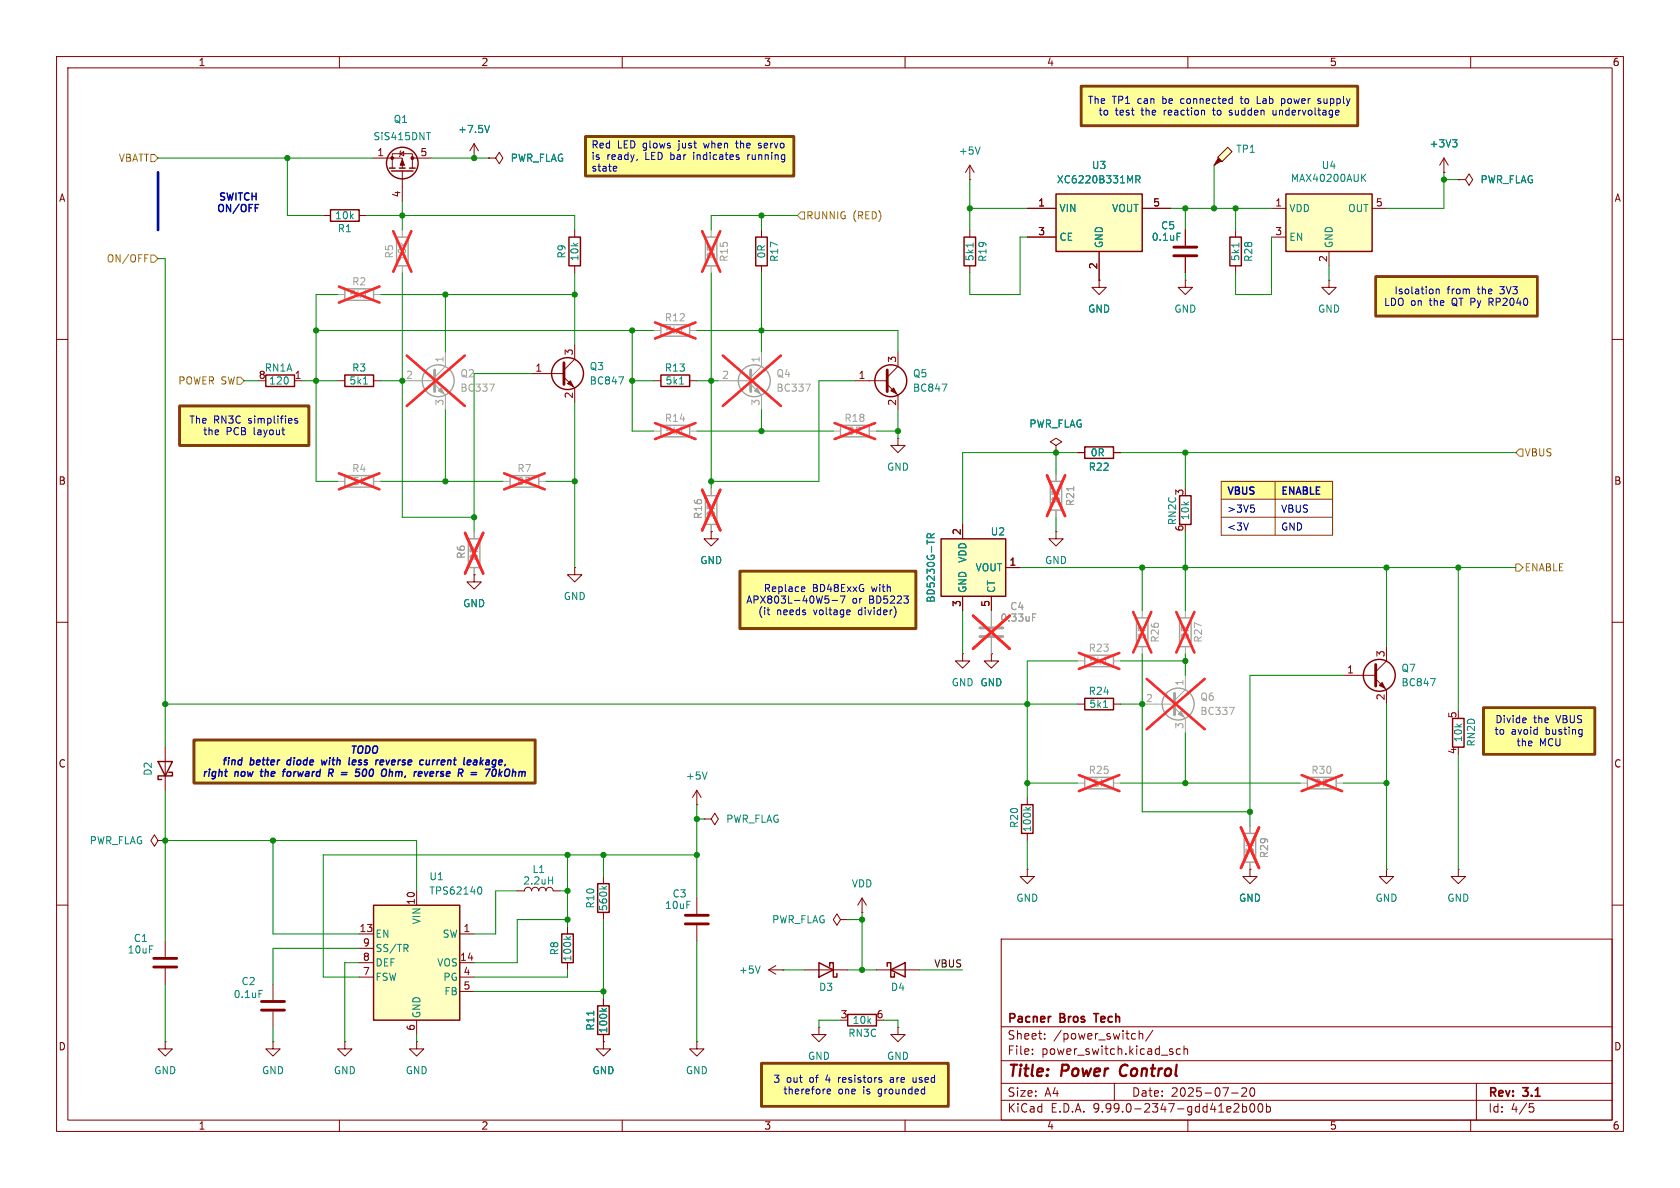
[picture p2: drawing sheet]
<svg xmlns="http://www.w3.org/2000/svg" width="297mm" height="210mm" viewBox="0 0 297 210" stroke-linecap="round" stroke-linejoin="round" font-family="sans-serif">
<path d="M0 0h297v210h-297z" fill="#fff" stroke="#fff" stroke-width=".18"/>
<g fill="none" stroke="#840000" stroke-width=".18">
<path d="M10 10h277v190h-277zM12 12h273v186h-273zM60 10v2M110 10v2M160 10v2M210 10v2M260 10v2M10 60h2M285 60h2M10 110h2M285 110h2M10 160h2"/>
<path d="M177 166h108v32h-108zM285 160h2M60 198v2M110 198v2M160 198v2M177 194.5h108M177 191.5h108M177 187.5h108M177 181.5h108M182.5 186.3v.1M182.5 185.5v.1M184.7 183.6v.1"/>
<path d="M184.7 182.8v.1M197 191.5v3M201.4 182.8l.2-.1 .4 .1v.9M201.4 182.2v1.5M203.8 182.1l-1.3 2M207.2 185.9l.2 .2-.2 .3M207.2 185.4l.1 .1M208.7 185.5l-.5-.1-.2 .3v.4l.1 .2h.6M209.3 185.5l.2-.1 .4 .1 .1 .9M209.3 184.9v1.5M210 198v2M217.7 193.2h1.2"/>
<path d="M218.4 195.1l.5 .1 .1 .3-.9 1.1h.9M219.5 192.4l.6-.1 .2 .1 .1 .3-.9 1.1h.9M219.7 195.7l.4-.1 .3 .3v.4l-.2 .2h-.5M219.7 195.1v1.5M221.1 192.4l.2-.1a.81 .81 0 0 1 .6 .6 .81 .81 0 0 1-.3 .8l-.1 .1a.81 .81 0 0 1-.4-1.4zM221.1 195.2l.2-.1a.81 .81 0 0 1 .6 .6 .81 .81 0 0 1-.3 .8l-.1 .1a.81 .81 0 0 1-.4-1.4zM222.5 195.2l.2-.1a.81 .81 0 0 1 .6 .6 .81 .81 0 0 1-.3 .8l-.1 .1a.81 .81 0 0 1-.4-1.4zM223.9 195.7l.4-.1 .3 .3v.4l-.1 .2h-.6M223.9 195.1v1.5M260 198v2M261 191.5v6.5M270.4 195.1h.7"/>
<path d="M270.5 195.7h.4l.3 .3-.2 .5-.5 .1"/>
</g>
<path d="M198.3 188.5a1.27 1.27 0 0 0 0 1.6" fill="none" stroke="#840000" stroke-width=".4"/>
<path d="M185.6 179.7h.2M193.3 179.2h.9" fill="none" stroke="#840000" stroke-width=".3"/>
<g fill="#ff9">
<path d="M215.9 85.1h9.5v3.2h-9.5z"/>
<path d="M225.4 85.1h10.2v3.2h-10.2z"/>
<path d="M130.8 101h31.1v10.1h-31.1z"/>
<path d="M103.5 24.1h36.8v7h-36.8z"/>
<path d="M31.7 71.8h22.9v6.9h-22.9z"/>
<path d="M134.6 188h33v7.6h-33z"/>
<path d="M34.3 130.8h60.3v7.6h-60.3z"/>
<path d="M243.2 48.9h28.6v7h-28.6z"/>
<path d="M262.3 125.1h19.6v8.3h-19.6z"/>
<path d="M191.1 15.2h48.9v7h-48.9z"/>
</g>
<g fill="none" stroke="#840000" stroke-width=".18">
<path d="M57.1 38.1h1.3M63.5 38.1h1.3M66 27.9h5.1v1.8M69.3 29.7v-2.5h3.6v2.5M70.7 27.2l.7-.4v.8zM70.9 26.7l-.2 .1v.8l-.1 .1M71.1 30.2v5.4M72.9 27.9h3.3M86.4 27.9h1.2l.7-1 .6 1-.6 1.1-.7-1.1M86.4 27.9h.1M101.6 40.6v1.3M101.6 47v1.3"/>
<path d="M52.1 67.3h1.2M94 66h5.7M99.7 66.7l1.9 1.9v2.5M101.6 61v2.5l-1.9 1.9M83.8 101.6v1.3h1.3l-1.3 1.2-1.3-1.2h1.3M83.8 101.6h.1M101.6 100.3v1.3h1.3l-1.3 1.3-1.3-1.3h1.3M101.6 100.3h.1M29.2 132.1v7.6M123.2 139.7l-.8 1.3M123.2 139.7l.8 1.3M123.2 139.7v2.5"/>
<path d="M27.9 148.6l-.6-1-.6 1 .6 1 .6-1h1.3M29.2 148.6h.1M123.2 142.2h.1M124.5 144.8h1.2l.7-1 .6 1-.6 1-.7-1M124.5 144.8h.1M181.6 153.7v1.2h1.3l-1.3 1.3-1.3-1.3h1.3M181.6 153.7h.1M181.6 141v1.2M181.6 147.3v1.3M245.1 153.7v1.2h1.3l-1.3 1.3-1.3-1.3h1.3M245.1 153.7h.1M257.8 153.7v1.2h1.3l-1.3 1.3-1.3-1.3h1.3"/>
<path d="M257.8 153.7h.1M100.3 163.8v1.3M100.3 170.2v1.3M61 184.2v1.2h1.2l-1.2 1.3-1.3-1.3h1.3M61 184.2h.1M73.7 184.2v1.2h1.2l-1.2 1.3-1.3-1.3h1.3M73.7 184.2h.1"/>
</g>
<path d="M75.4 23.4h.7M109.4 66.6h.8l-.5 1.3M125 136.5l-.4 1.2M181.3 142.7l.5 .5M182.2 142.7l-.5 .4M100.1 165.6l.4 .4M100.9 165.6l-.5 .3" fill="none" stroke="#008484" stroke-width=".18"/>
<g fill="none" stroke="#840000" stroke-width=".25">
<path d="M58.4 37.1h5.1v2h-5.1zM68.8 29.7h1M69.2 30.2h3.8M70.6 29.7h1M72.4 29.7h1M100.6 41.9h2v5.1h-2zM47 66.3h5.1v2h-5.1zM208.5 87.6h2.1v5.1h-2.1zM27.9 134.6h2.6l-1.3 2.6zM29.8 136.5h.7v.7h-2.6v.6h.7M256.8 127h2v5.1h-2zM180.6 142.2h2v5.1h-2z"/>
<path d="M99.3 165.1h2v5.1h-2z"/>
<circle cx="71.1" cy="28.8" r="2.79"/>
<circle cx="100.3" cy="66" r="2.82"/>
</g>
<g fill="#840000" stroke="#840000" stroke-width=".18">
<path d="M71.1 28.2l.4 1h-.8z"/>
<path d="M100.3 67.8l.5-.5 .5 1z"/>
<circle cx="72.9" cy="27.9" r=".25"/>
<circle cx="69.3" cy="27.9" r=".25"/>
</g>
<g fill="none" stroke="#a1a1a1" stroke-width=".25">
<path d="M61 51.1h5v2h-5zM70.1 41.9h2v5.1h-2zM61 84.1h5v2h-5zM82.8 95.3h2v5h-2zM191.8 137.4h5v2h-5z"/>
<circle cx="77.5" cy="67.3" r="2.82"/>
</g>
<g fill="none" stroke="#a1a1a1" stroke-width=".18">
<path d="M59.7 52.1h1.3M64.3 52.6h.7M66 52.1h1.3M71.1 40.6v1.3M71.1 47v1.3M71.1 67.3h5.7M76.8 67.9l1.9 2v2.5M78.7 62.2v2.6l-1.9 1.9M86.5 67.9h.9l-.6 1.3M59.7 85.1h1.3M66 85.1h1.3M83.8 94v1.3"/>
<path d="M83.8 100.3v1.3M190.5 138.4h1.3M196.8 138.4h1.3"/>
</g>
<path d="M59.9 50.7l7.2 2.8M67.1 50.7l-7.2 2.8M69.5 40.9l3.2 7.1M72.7 40.9l-3.2 7.1M71.9 62.9l10.3 8.9M82.2 62.9l-10.3 8.9M59.9 83.7l7.2 2.8M67.1 83.7l-7.2 2.8M82.2 94.2l3.2 7.2M85.4 94.2l-3.2 7.2M190.7 137l7.2 2.8M197.9 137l-7.2 2.8" fill="none" stroke="#ff2626" stroke-width=".46"/>
<path d="M76.8 65.4v3.8" fill="none" stroke="#a1a1a1" stroke-width=".51"/>
<path d="M77.5 69.1l.5-.5 .5 1z" fill="#a1a1a1" stroke="#a1a1a1" stroke-width=".18"/>
<path d="M99.7 64.1v3.8" fill="none" stroke="#840000" stroke-width=".51"/>
<path d="M66 160h15.3v20.3h-15.3z" fill="#ffffc2"/>
<path d="M66 160h15.3v20.3h-15.3z" fill="none" stroke="#840000" stroke-width=".25"/>
<g fill="none" stroke="#840000" stroke-width=".18">
<path d="M83.8 27.9h.1M83.8 25.4l-.7 1.3M83.8 25.4l.8 1.3M83.8 25.4v2.5M255.3 30.5h.1M255.3 27.9l-.8 1.3M255.3 27.9l.7 1.3M255.3 27.9v2.6M170.2 115.6v1.2h1.2l-1.2 1.3-1.3-1.3h1.3M170.2 115.6h.1M73.7 157.5v2.5M91.4 157.5h1.3a.64 .64 0 0 1 .6-.7 .64 .64 0 0 1 .7 .7 .64 .64 0 0 1 .6-.7 .64 .64 0 0 1 .6 .7 .64 .64 0 0 1 .7-.7 .64 .64 0 0 1 .6 .7 .64 .64 0 0 1 .7-.7 .64 .64 0 0 1 .6 .7h1.3"/>
<path d="M29.2 166.4v2.8M29.2 171.2v2.8M48.3 174v2.8M48.3 178.8v2.8M63.5 165.1h2.5M63.5 167.6h2.5M63.5 170.2h2.5M63.5 172.7h2.5M81.3 165.1h2.5M81.3 170.2h2.5M81.3 172.7h2.5M81.3 175.3h2.5"/>
<path d="M29.2 184.2v1.2h1.3l-1.3 1.3-1.3-1.3h1.3M29.2 184.2h.1M48.3 184.2v1.2h1.2l-1.2 1.3-1.3-1.3h1.3M48.3 184.2h.1M73.7 180.3v2.6"/>
</g>
<path d="M86.5 22.2l-.4 1.2M256.8 24.7h.8l-.5 .5M257.3 25.2l.3 .2v.3l-.3 .3M84.6 156.9l.1-.1a.68 .68 0 0 1 .5 .6 .68 .68 0 0 1-.5 .7l-.1-.1M97 155.6h.7M97.7 155v1.3M45.8 175.1h.6M71.7 167.6l.4 .6M72 167l.1 .2-.1 .4" fill="none" stroke="#008484" stroke-width=".18"/>
<path d="M27.2 169.4h4M27.2 170.9h4M46.2 177h4.1M46.2 178.6h4.1" fill="none" stroke="#840000" stroke-width=".51"/>
<path d="M173.2 111h4.1M173.2 112.5h4.1" fill="none" stroke="#a1a1a1" stroke-width=".51"/>
<path d="M186.7 83.8v1.3M186.7 90.2v1.2M189.8 86v.8M175.3 108v2.7M175.3 112.8v2.8M182.5 109.1h.5M182.5 108.5h.6M201.9 108v1.2M201.9 114.3v1.3" fill="none" stroke="#a1a1a1" stroke-width=".18"/>
<path d="M185.1 84l3.2 7.2M188.3 84l-3.2 7.2M172 108.8l6.5 5.9M178.5 108.8l-6.5 5.9M200.3 108.2l3.2 7.1M203.5 108.2l-3.2 7.1" fill="none" stroke="#ff2626" stroke-width=".46"/>
<path d="M185.7 85.1h2v5.1h-2zM200.9 109.2h2v5.1h-2z" fill="none" stroke="#a1a1a1" stroke-width=".25"/>
<path d="M166.4 95.3h11.4v10.1h-11.4z" fill="#ffffc2"/>
<path d="M166.4 95.3h11.4v10.1h-11.4zM191.8 123.4h5v2.1h-5z" fill="none" stroke="#840000" stroke-width=".25"/>
<path d="M257.8 31.8h1.3l.6-1.1 .6 1.1-.6 1-.6-1M257.8 31.8h.1M170.2 92.7v2.6M186.7 94v1.3h1.3l-1.3 1.2-1.3-1.2h1.3M186.7 94h.1M170.2 105.4v2.6M175.3 115.6v1.2h1.2l-1.2 1.3-1.3-1.3h1.3M175.3 115.6h.1M175.3 105.4v2.6M177.8 100.3h2.5M190.5 124.5h1.3M196.8 124.5h1.3" fill="none" stroke="#840000" stroke-width=".18"/>
<path d="M164.6 95.1l-.1-.6-.2-.2-.3 .1-.1 .7h1.3M165.2 94.3l-.6 .5M195.1 125h.7" fill="none" stroke="#008484" stroke-width=".18"/>
<path d="M191.8 115.8h5v2.1h-5z" fill="none" stroke="#a1a1a1" stroke-width=".25"/>
<path d="M190.5 116.8h1.3M195.1 117.4h.7M196.8 116.8h1.3" fill="none" stroke="#a1a1a1" stroke-width=".18"/>
<path d="M190.7 115.4l7.2 2.9M197.9 115.4l-7.2 2.9" fill="none" stroke="#ff2626" stroke-width=".46"/>
<path d="M215.3 27.8l1.7-1.8 .8 .8-1.8 1.8z" fill="#ffffc2"/>
<path d="M215.4 27.9l.5 .5-1.3 .8z" fill="#840000" stroke="#840000" stroke-width=".18"/>
<path d="M214.6 29.2h.1M215.3 27.8l1.7-1.8 .8 .8-1.8 1.8zM209.5 49.5v1.3h1.3l-1.3 1.3-1.2-1.3h1.2M209.5 49.5h.1M209.5 40.6v2.8M209.5 45.5v2.8M218.4 40.6v1.3M218.4 47v1.3M234.9 49.5v1.3h1.3l-1.3 1.3-1.2-1.3h1.2M234.9 49.5h.1" fill="none" stroke="#840000" stroke-width=".18"/>
<path d="M217.4 41.9h2.1v5.1h-2.1z" fill="none" stroke="#840000" stroke-width=".25"/>
<path d="M208.1 41.2h.6M219 43v.7" fill="none" stroke="#008484" stroke-width=".18"/>
<path d="M207.5 43.7h4.1M207.5 45.2h4.1" fill="none" stroke="#840000" stroke-width=".51"/>
<path d="M227.3 34.3h15.3v10.2h-15.3z" fill="#ffffc2"/>
<g fill="none" stroke="#840000" stroke-width=".25">
<path d="M227.3 34.3h15.3v10.2h-15.3zM133.6 41.9h2v5.1h-2zM170.4 41.9h2.1v5.1h-2.1zM61 66.3h5v2h-5z"/>
<circle cx="243.8" cy="119.4" r="2.82"/>
</g>
<g fill="none" stroke="#840000" stroke-width=".18">
<path d="M171.4 31.8h.1M171.4 29.2l-.7 1.3M171.4 29.2l.8 1.3M171.4 29.2v2.6M224.8 36.8h2.5M242.6 36.8h2.5M134.6 40.6v1.3M134.6 47v1.3M171.4 40.6v1.3M171.4 47v1.3M224.8 41.9h2.5M234.9 44.5v2.5"/>
<path d="M59.7 67.3h1.3M66 67.3h1.3M237.5 119.4h5.7M245.1 114.3v2.5l-1.9 1.9M243.2 120l1.9 1.9v2.6M221 153.7v1.2h1.2l-1.2 1.3-1.3-1.3h1.3M221 153.7h.1"/>
</g>
<path d="M173.3 26l-.5 1.2M240.9 31.3l.6 .8M241.5 30.8l-.8 .7M172 43v.7M64.3 67.9h.7M252.9 120h.8l-.5 1.2" fill="none" stroke="#008484" stroke-width=".18"/>
<g fill="none" stroke="#a1a1a1" stroke-width=".25">
<path d="M208.5 109.2h2.1v5.1h-2.1zM231.1 137.4h5.1v2h-5.1zM220 147.3h2v5.1h-2z"/>
<circle cx="208.3" cy="124.5" r="2.82"/>
</g>
<path d="M209.5 108v1.2M209.5 114.3v1.3M209.5 119.4v2.5l-1.9 1.9M201.9 124.5h5.7M207.6 125.1l1.9 1.9v2.5M217.3 125h.9l-.6 1.3M229.9 138.4h1.2M236.2 138.4h1.3M221 146.1v1.2M221 152.4v1.3" fill="none" stroke="#a1a1a1" stroke-width=".18"/>
<path d="M207.9 108.2l3.3 7.1M211.2 108.2l-3.3 7.1M202.7 120l10.3 8.9M213 120l-10.3 8.9M230.1 137l7.2 2.8M237.3 137l-7.2 2.8M219.4 146.3l3.2 7.1M222.6 146.3l-3.2 7.1" fill="none" stroke="#ff2626" stroke-width=".46"/>
<path d="M207.6 122.6v3.8" fill="none" stroke="#a1a1a1" stroke-width=".51"/>
<path d="M208.3 126.2l.5-.5 .5 1z" fill="#a1a1a1" stroke="#a1a1a1" stroke-width=".18"/>
<path d="M243.2 117.5v3.8" fill="none" stroke="#840000" stroke-width=".51"/>
<path d="M243.8 121.2l.5-.5 .6 1z" fill="#840000" stroke="#840000" stroke-width=".18"/>
<path d="M186.7 34.3h15.2v10.2h-15.2z" fill="#ffffc2"/>
<g fill="none" stroke="#840000" stroke-width=".25">
<path d="M186.7 34.3h15.2v10.2h-15.2zM116.8 66.3h5.1v2h-5.1zM191.8 79h5v2h-5zM105.7 156.2h2v5.1h-2zM105.7 177.8h2v5.1h-2zM144.8 170.2l2.5 1.3-2.5 1.2zM146.7 170.8v-.6h.6v2.5h.7v-.6M149.9 179.3h5v2.1h-5zM156.8 170.8v-.6h.7v2.5h.6v-.6M157.5 171.5l2.5-1.3v2.5z"/>
<circle cx="157.5" cy="67.3" r="2.82"/>
</g>
<g fill="none" stroke="#840000" stroke-width=".18">
<path d="M83.8 27.9h.1M86.4 27.9h.1M181.6 36.8h5.1M201.9 36.8h5.1M255.3 30.5h.1M257.8 31.8h.1M181.6 41.9h5.1M194.3 49.5v1.3h1.3l-1.3 1.3-1.3-1.3h1.3M194.3 49.5h.1M194.3 44.5v5M209.5 40.6v2.8M209.5 45.5v2.8"/>
<path d="M115.6 67.3h1.2M121.9 67.3h1.3M151.1 67.3h5.7M156.8 67.9l1.9 2v2.5M158.7 77.5v1.2h1.3l-1.3 1.3-1.2-1.3h1.2M158.7 77.5h.1M158.7 62.2v2.6l-1.9 1.9M186.7 78.7l1-.6-1-.6-1 .6 1 .6v1.3M125.7 94v1.3h1.3l-1.3 1.2-1.2-1.2h1.2M125.7 94h.1M170.2 92.7v2.6M186.7 80h.1"/>
<path d="M190.5 80h1.3M196.8 80h1.3M83.8 101.6h.1M170.2 105.4v2.6M175.3 115.6h.1M175.3 105.4v2.6M177.8 100.3h2.5M106.7 154.9v1.3M123.2 158.8v2.7M152.4 158.8l-.8 1.2M152.4 158.8l.8 1.2M152.4 158.8v2.5"/>
<path d="M221 153.7h.1M106.7 161.3v1.3M106.7 176.5v1.3M123.2 163.6v2.8M135.9 171.5h2.5M135.9 171.5l1.3 .7M137.2 170.7l-1.3 .8M138.4 171.5h.1M142.2 171.5h7.7M148.6 162.6l-.6-1.1-.7 1.1 .7 1 .6-1h1.3M149.9 162.6h.1M152.4 161.3h.1"/>
<path d="M154.9 171.5h7.7M106.7 184.2v1.2h1.2l-1.2 1.3-1.3-1.3h1.3M106.7 184.2h.1M106.7 182.9v1.3M123.2 184.2v1.2h1.3l-1.3 1.3-1.3-1.3h1.3M123.2 184.2h.1M144.8 181.6v1.3h1.2l-1.2 1.3-1.3-1.3h1.3M144.8 181.6h.1M158.7 181.6v1.3h1.3l-1.3 1.3-1.2-1.3h1.2M158.7 181.6h.1"/>
</g>
<g fill="none" stroke="#008484" stroke-width=".18">
<path d="M86.5 22.2l-.4 1.2M200.8 31.7h.6l.1-.2v-.3l-.7-.1v1.2M201.1 31.7l.4 .6M256.8 24.7h.8l-.5 .5M257.3 25.2l.3 .2v.3l-.3 .3M208.1 41.2h.6M120.1 67.9h.8M166.5 67.9h.9l-.6 1.3M164.6 95.1l-.1-.6-.2-.2-.3 .1-.1 .7h1.3M165.2 94.3l-.6 .5M106.4 156.7l.5 .4M107.3 156.7l-.5 .3"/>
<path d="M105 178.7v.8M106.4 178.3l.5 .4M107.3 178.3l-.5 .3M134.4 170.8l-.4 1.2"/>
</g>
<g fill="none" stroke="#a1a1a1" stroke-width=".25">
<path d="M116.8 57.4h5.1v2h-5.1zM124.7 41.9h2v5.1h-2zM116.8 75.2h5.1v2h-5.1zM148.6 75.2h5.1v2h-5.1zM90.2 84.1h5v2h-5zM124.7 87.6h2v5.1h-2z"/>
<circle cx="133.3" cy="67.3" r="2.82"/>
</g>
<g fill="none" stroke="#a1a1a1" stroke-width=".18">
<path d="M115.6 58.4h1.2M120.1 59h.8M121.9 58.4h1.3M125.7 40.6v1.3M125.7 47v1.3M115.6 76.2h1.2M120.1 76.8h.8M121.9 76.2h1.3M127 67.3h5.7M132.7 67.9l1.9 2v2.5M134.6 62.2v2.6l-1.9 1.9M142.4 67.9h.9l-.6 1.3"/>
<path d="M147.3 76.2h1.3M153.7 76.2h1.2M83.8 94v1.3M88.9 85.1h1.3M95.2 85.1h1.3M125.7 86.4v1.2M125.7 92.7v1.3M186.7 83.8v1.3M186.7 90.2v1.2M189.8 86v.8M83.8 100.3v1.3M175.3 108v2.7"/>
<path d="M175.3 112.8v2.8M182.5 109.1h.5M182.5 108.5h.6M221 146.1v1.2M221 152.4v1.3"/>
</g>
<g fill="none" stroke="#ff2626" stroke-width=".46">
<path d="M115.8 57l7.2 2.8M123 57l-7.2 2.8M124.1 40.9l3.2 7.1M127.3 40.9l-3.2 7.1M115.8 74.8l7.2 2.8M123 74.8l-7.2 2.8M127.8 62.9l10.2 8.9M138 62.9l-10.2 8.9M147.5 74.8l7.2 2.8M154.7 74.8l-7.2 2.8M82.2 94.2l3.2 7.2M85.4 94.2l-3.2 7.2"/>
<path d="M89.1 83.7l7.2 2.8M96.3 83.7l-7.2 2.8M124.1 86.6l3.2 7.2M127.3 86.6l-3.2 7.2M185.1 84l3.2 7.2M188.3 84l-3.2 7.2M172 108.8l6.5 5.9M178.5 108.8l-6.5 5.9M219.4 146.3l3.2 7.1M222.6 146.3l-3.2 7.1"/>
</g>
<path d="M156.8 65.4v3.8M121.2 161.8h4M121.2 163.3h4" fill="none" stroke="#840000" stroke-width=".51"/>
<path d="M157.5 69.1l.5-.5 .5 1z" fill="#840000" stroke="#840000" stroke-width=".18"/>
<path d="M132.7 65.4v3.8" fill="none" stroke="#a1a1a1" stroke-width=".51"/>
<path d="M133.3 69.1l.6-.5 .5 1z" fill="#a1a1a1" stroke="#a1a1a1" stroke-width=".18"/>
<path d="M26.7 27.3h.6l.6 .6-.6 .7h-.6zM141.6 37.5h.6v1.2h-.6l-.6-.6zM25.6 45h.6M26.7 45.1h.6l.6 .6-.6 .7h-.6zM41.9 66.7h.6l.7 .6-.7 .6h-.6zM268.6 79.4h.6v1.2h-.6l-.6-.6zM268 99.7h.6l.6 .6-.6 .7h-.6z" fill="none" stroke="#848400" stroke-width=".18"/>
<g fill="none" stroke="#0000c2" stroke-width=".25">
<path d="M45.1 36.7h.5M217.1 86.1l.5 1.3 .4-1.3M219 86.2l-.6-.1v1.3M219.7 86.1v1M220.4 86.1v1M221.7 86.2l-.5-.1-.2 .1M227.5 86.1h-.7v1.3M228.7 86.1v1.3l-.7-1.3v1.3M229.1 87.4l.5-1.3 .4 1.3M231 86.2l-.6-.1v1.3M231.7 86.1v1.3M233.3 86.1h-.6v1.3"/>
<path d="M46 136.4h.5M46.2 136v1.2M49.9 136.4h.5M50.5 136l-.3 .2-.2 1M50.8 134.6v.5M56.8 134.3l.2 .9 .3-.6 .2 .6M58.4 136.6l.4 .6M58.9 136.2l-.1 .4h-.7M62.8 134.3h-.3l-.2 .2v.6l.4 .1M62.9 134.6l-.6 .2M63 136l-.1 .6M64.2 136.2l-.1 .6v.3l.2 .1 .4-.2 .1-.8"/>
<path d="M67.2 135.1h.5M67.2 134.5l.2-.2h.3l.1 .2v.1l-.6 .2M68.9 136.5h.5l-.1 .7M70 136.4l-.1 .8M70.1 136.5h-.1M75.4 134.3l-.1 .7M75.6 136.4l-.4 .8M75.9 135.1l-.2 .1-.3-.1M76 134.3l-.2 .9M76.3 136.4l-.3 .2v.5l.1 .1h.3M76.6 136.7l-.6 .1M81.1 136l-.1 1.2"/>
<path d="M83.3 136.9h.9M83.3 136.6h1M83.8 134.4h.5v.8M84.3 134.6l-.4 .1-.2 .2 .1 .3 .5-.1M87 137l.1 .2h.2M87 136.5v.3M88.3 136l-.1 1.2M90.1 136.4l-.1 .4a.49 .49 0 0 1-.5 .4"/>
</g>
<g fill="none" stroke="#0000c2" stroke-width=".18">
<path d="M212.8 19.5l.2 .2v.6M217.5 19.5l-.2 .2 .2 .2M219.2 17.4h.5M219.4 17l.1 1.2M222.3 17v1.3h.6M225 19.5v.7l.4 .1M226.6 17.5l.3-.1 .2 .2M227.1 18.2l-.2 .1-.3-.1M233 17.7l.5 .3-.2 .3-.3-.1M233.5 17.5l-.3-.1-.2 .2M236.7 19.5v.3l-.6 .1M109 30.2h-.4"/>
<path d="M109 29.5v.2l-.6 .1M112.7 28.1l-.1 .2M130 25.3h.5M130.2 24.9l.1 1.2M130.5 27.8l.2 .2-.2 .2M130.5 27.4h.1M132.2 27.4v.8M132.4 27.4l-.2 .2M134.1 26.1l.3 .1M134.4 25.3l-.3 .2v.2h.3M217.3 20.3h.1M236.7 20.3h-.2"/>
<path d="M253.9 51.1v.8M253.9 51.2l.2-.1 .3 .1v.7M263.2 52.7v1.3M263.2 53.4h.5M50.2 76.8h.1M52.6 74h-.3l-.2 .1 .1 .2 .4 .1v.3h-.5M220.7 92.4l-.4 1.3M221.1 89.3h.6M221.5 89.8l.3 .2v.3l-.3 .2M135.6 107.8h.5M136 108.7h.1M141.9 103.7l.3 .1 .1 .2-.6 .2"/>
<path d="M142.2 104.5l-.3 .1M147.1 106.1h1M149.4 105.4l-.6 1.2M150.1 107.8l.2 .3-.6 .1M150.2 108.6l-.1 .1M158.3 107.6l.1 .5-.1 .7M269.6 126.9l.2 .3-.6 .1M269.7 127.7l-.1 .1M279.3 129h.4M279.7 129v1l-.3 .2M279.7 129.7l-.4 .1M146.2 192.9l.6-.1v-.2l-.4-.1-.2 .2 .1 .6h.5"/>
<path d="M155.8 191v.3M157.5 190.5h-.1M157.5 190.8l-.1 .2 .1 .3M161.4 190.5v.6l.4 .2"/>
</g>
<path d="M215.9 88.3h19.7M215.9 91.4h19.7M215.9 85.1h19.7v9.5h-19.7zM225.4 85.1v9.5" fill="none" stroke="#803f00" stroke-width=".18"/>
<path d="M27.9 30.5v10.1" fill="none" stroke="#0000c2" stroke-width=".51"/>
<g fill="none" stroke="#008400" stroke-width=".18">
<path d="M27.9 27.9h38.1M50.8 27.9v10.2h6.3M64.8 38.1h36.8v2.5M71.1 35.6v5M76.2 27.9h10.2M134.6 38.1v2.5M141 38.1h-15.3v2.5M171.4 31.8v8.8M171.4 36.8h10.2M207 36.8h17.8M209.5 36.8v3.8M214.6 29.2v7.6"/>
<path d="M218.4 36.8v3.8M255.3 30.5v6.3h-10.2M255.3 31.8h2.5M27.9 45.7h1.3v86.4M55.9 58.4h59.7M59.7 52.1h-3.8v33h3.8M67.3 52.1h34.3M71.1 48.3v43.1h12.7M78.7 52.1v10.1M101.6 48.3v12.7M111.8 58.4v17.8h3.8M123.2 58.4h35.5v3.8"/>
<path d="M125.7 48.3v38.1M134.6 48.3v13.9M181.6 41.9h-1.3v10.2h-8.9v-3.8M209.5 48.3v1.2M224.8 41.9v10.2h-6.4v-3.8M234.9 47v2.5M43.2 67.3h2.5M53.3 67.3h6.4M67.3 67.3h3.8M78.7 72.4v12.7M94 66h-10.2v28M101.6 71.1v29.2"/>
<path d="M111.8 67.3h3.8M123.2 67.3h3.8M123.2 76.2h24.1M134.6 72.4v3.8M151.1 67.3h-6.3v17.8h-19.1M154.9 76.2h3.8M158.7 72.4v5.1M67.3 85.1h21.6M96.5 85.1h5.1M186.7 80v3.8M186.7 91.4v2.6M190.5 80h-20.3v12.7"/>
<path d="M198.1 80h69.9M209.5 80v6.4M209.5 94v14M170.2 108v7.6M180.3 100.3h87.7M190.5 116.8h-8.9v24.2M198.1 116.8h11.4M201.9 115.6v27.9h19.1M201.9 100.3v7.7M209.5 115.6v3.8M237.5 119.4h-16.5v26.7M245.1 100.3v14"/>
<path d="M257.8 100.3v25.4M29.2 124.5h161.3M29.2 139.7v26.7M181.6 138.4h8.9M198.1 138.4h31.8M198.1 124.5h3.8M209.5 129.5v8.9M237.5 138.4h7.6M245.1 124.5v29.2M257.8 133.4v20.3M29.2 148.6h44.5v8.9M48.3 148.6v16.5h15.2"/>
<path d="M91.4 157.5h-3.8v7.6h-3.8M99.1 157.5h1.2M100.3 151.1v12.7M106.7 151.1v3.8M123.2 144.8h1.3M123.2 151.1h-66.1v21.6h6.4M123.2 142.2v16.6M181.6 148.6v5.1M29.2 174v10.2M63.5 167.6h-15.2v6.4M63.5 170.2h-2.5v14M83.8 175.3h22.9"/>
<path d="M100.3 162.6h-8.9v7.6h-7.6M100.3 171.5v1.2h-16.5M106.7 162.6v13.9M123.2 166.4v17.8M138.4 171.5h3.8M149.9 171.5h5M149.9 162.6h2.5M152.4 161.3v10.2M162.6 171.5h7.6M48.3 181.6v2.6M73.7 182.9v1.3M148.6 180.3h-3.8v1.3"/>
<path d="M156.2 180.3h2.5v1.3"/>
</g>
<path d="M191.1 15.2h48.9v7h-48.9zM103.5 24.1h36.8v7h-36.8zM243.2 48.9h28.6v7h-28.6zM31.7 71.8h22.9v6.9h-22.9zM130.8 101h31.1v10.1h-31.1zM34.3 130.8h60.3v7.6h-60.3zM262.3 125.1h19.6v8.3h-19.6zM134.6 188h33v7.6h-33z" fill="none" stroke="#803f00" stroke-width=".51"/>
<g fill="#008400" stroke="#008400" stroke-width=".18">
<circle cx="100.3" cy="157.5" r=".46"/>
<circle cx="100.3" cy="151.1" r=".46"/>
<circle cx="123.2" cy="151.1" r=".46"/>
<circle cx="123.2" cy="144.8" r=".46"/>
<circle cx="106.7" cy="175.3" r=".46"/>
<circle cx="100.3" cy="162.6" r=".46"/>
<circle cx="106.7" cy="151.1" r=".46"/>
<circle cx="152.4" cy="162.6" r=".46"/>
<circle cx="101.6" cy="85.1" r=".46"/>
<circle cx="78.7" cy="85.1" r=".46"/>
<circle cx="134.6" cy="38.1" r=".46"/>
<circle cx="125.7" cy="67.3" r=".46"/>
<circle cx="134.6" cy="76.2" r=".46"/>
<circle cx="111.8" cy="67.3" r=".46"/>
<circle cx="111.8" cy="58.4" r=".46"/>
<circle cx="125.7" cy="85.1" r=".46"/>
<circle cx="83.8" cy="91.4" r=".46"/>
<circle cx="55.9" cy="67.3" r=".46"/>
<circle cx="29.2" cy="124.5" r=".46"/>
<circle cx="29.2" cy="148.6" r=".46"/>
<circle cx="55.9" cy="58.4" r=".46"/>
<circle cx="50.8" cy="27.9" r=".46"/>
<circle cx="83.8" cy="27.9" r=".46"/>
<circle cx="71.1" cy="38.1" r=".46"/>
<circle cx="78.7" cy="52.1" r=".46"/>
<circle cx="71.1" cy="67.3" r=".46"/>
<circle cx="101.6" cy="52.1" r=".46"/>
<circle cx="48.3" cy="148.6" r=".46"/>
<circle cx="152.4" cy="171.5" r=".46"/>
<circle cx="245.1" cy="138.4" r=".46"/>
<circle cx="245.1" cy="100.3" r=".46"/>
<circle cx="209.5" cy="138.4" r=".46"/>
<circle cx="221" cy="143.5" r=".46"/>
<circle cx="257.8" cy="100.3" r=".46"/>
<circle cx="171.4" cy="36.8" r=".46"/>
<circle cx="134.6" cy="58.4" r=".46"/>
<circle cx="158.7" cy="76.2" r=".46"/>
<circle cx="181.6" cy="138.4" r=".46"/>
<circle cx="181.6" cy="124.5" r=".46"/>
<circle cx="201.9" cy="100.3" r=".46"/>
<circle cx="209.5" cy="100.3" r=".46"/>
<circle cx="209.5" cy="116.8" r=".46"/>
<circle cx="186.7" cy="80" r=".46"/>
<circle cx="201.9" cy="124.5" r=".46"/>
<circle cx="255.3" cy="31.8" r=".46"/>
<circle cx="209.5" cy="80" r=".46"/>
<circle cx="214.6" cy="36.8" r=".46"/>
<circle cx="218.4" cy="36.8" r=".46"/>
<circle cx="209.5" cy="36.8" r=".46"/>
</g>
<g font-size="2.8" fill="#840000">
<text x="178" y="190.9">Title:</text>
<text x="187.7" y="190.9">Power</text>
<text x="198.8" y="190.9">Control</text>
</g>
<g font-size="2.1" fill="#840000">
<text x="178" y="184">Sheet:</text>
<text x="178" y="181.2">Pacner</text>
<text x="186.2" y="184">/power_switch/</text>
<text x="187.5" y="181.2">Bros</text>
<text x="194.2" y="181.2">Tech</text>
<text x="178" y="186.7">File:</text>
<text x="184.1" y="186.7">power_switch.kicad_sch</text>
<text x="178" y="196.9">KiCad</text>
<text x="178" y="194.1">Size:</text>
<text x="184.7" y="194.1">A4</text>
<text x="185.7" y="196.9">E.D.A.</text>
<text x="193.3" y="196.9">9.99.0-2347-gdd41e2b00b</text>
<text x="200" y="194.1">Date:</text>
<text x="207" y="194.1">2025-07-20</text>
<text x="263" y="194.3">Rev:</text>
<text x="263" y="196.9">Id:</text>
<text x="267.1" y="196.9">4/5</text>
<text x="269.4" y="194.3">3.1</text>
</g>
<g font-size="1.8" fill="#840000">
<text x="35" y="11.9">1</text>
<text x="85" y="11.9">2</text>
<text x="135" y="11.9">3</text>
<text x="185" y="11.9">4</text>
<text x="235" y="11.9">5</text>
<text x="285" y="11.9">6</text>
<text x="66.6" y="27.7">1</text>
<text x="74.2" y="27.7">5</text>
<text x="10.3" y="35.9">A</text>
<text x="70.9" y="35" transform="rotate(-90 70.9 35)">4</text>
<text x="285.3" y="35.9">A</text>
<text x="183.4" y="36.6">1</text>
<text x="183.4" y="41.7">3</text>
<text x="203.8" y="36.6">5</text>
<text x="225.4" y="36.6">1</text>
<text x="225.4" y="41.7">3</text>
<text x="243.1" y="36.6">5</text>
<text x="194.1" y="47.7" transform="rotate(-90 194.1 47.7)">2</text>
<text x="234.7" y="46.4" transform="rotate(-90 234.7 46.4)">2</text>
<text x="94.5" y="65.8">1</text>
<text x="101.3" y="62.9" transform="rotate(-90 101.3 62.9)">3</text>
<text x="158.5" y="64.2" transform="rotate(-90 158.5 64.2)">3</text>
<text x="45.6" y="67.1">8</text>
<text x="52" y="67.1">1</text>
<text x="101.3" y="70.6" transform="rotate(-90 101.3 70.6)">2</text>
<text x="151.7" y="67.1">1</text>
<text x="158.5" y="71.8" transform="rotate(-90 158.5 71.8)">2</text>
<text x="10.3" y="85.9">B</text>
<text x="285.3" y="85.9">B</text>
<text x="169.9" y="94.7" transform="rotate(-90 169.9 94.7)">2</text>
<text x="209.3" y="94.1" transform="rotate(-90 209.3 94.1)">6</text>
<text x="178.4" y="100.1">1</text>
<text x="169.9" y="107.4" transform="rotate(-90 169.9 107.4)">3</text>
<text x="175" y="107.4" transform="rotate(-90 175 107.4)">5</text>
<text x="238.1" y="119.1">1</text>
<text x="244.9" y="116.3" transform="rotate(-90 244.9 116.3)">3</text>
<text x="244.9" y="123.9" transform="rotate(-90 244.9 123.9)">2</text>
<text x="257.6" y="127.1" transform="rotate(-90 257.6 127.1)">5</text>
<text x="10.3" y="135.9">C</text>
<text x="257.6" y="133.4" transform="rotate(-90 257.6 133.4)">4</text>
<text x="285.3" y="135.9">C</text>
<text x="73.4" y="160.1" transform="rotate(-90 73.4 160.1)">10</text>
<text x="63.5" y="164.8">13</text>
<text x="64.1" y="167.4">9</text>
<text x="81.8" y="164.8">1</text>
<text x="64.1" y="169.9">8</text>
<text x="64.1" y="172.5">7</text>
<text x="81.2" y="169.9">14</text>
<text x="81.8" y="172.5">4</text>
<text x="81.8" y="175">5</text>
<text x="10.3" y="185.9">D</text>
<text x="73.4" y="182.3" transform="rotate(-90 73.4 182.3)">6</text>
<text x="148.5" y="180.1">3</text>
<text x="154.9" y="180.1">6</text>
<text x="285.3" y="185.9">D</text>
<text x="35" y="199.9">1</text>
<text x="85" y="199.9">2</text>
<text x="135" y="199.9">3</text>
<text x="185" y="199.9">4</text>
<text x="235" y="199.9">5</text>
<text x="285" y="199.9">6</text>
</g>
<g font-size="1.8" fill="#008484">
<text x="69.5" y="21.9">Q1</text>
<text x="80.9" y="23.7">+7.5V</text>
<text x="65.9" y="25">SiS415DNT</text>
<text x="90.2" y="28.8">PWR_FLAG</text>
<text x="169.4" y="27.5">+5V</text>
<text x="218.4" y="27.2">TP1</text>
<text x="252.6" y="26.3">+3V3</text>
<text x="186.7" y="32.6">XC6220B331MR</text>
<text x="192.9" y="30.1">U3</text>
<text x="228.1" y="32.4">MAX40200AUK</text>
<text x="233.6" y="30.1">U4</text>
<text x="261.6" y="32.6">PWR_FLAG</text>
<text x="59.1" y="39">10k</text>
<text x="59.6" y="41.2">R1</text>
<text x="187.2" y="37.7">VIN</text>
<text x="196.5" y="37.7">VOUT</text>
<text x="205.2" y="40.7">C5</text>
<text x="227.8" y="37.7">VDD</text>
<text x="238.2" y="37.7">OUT</text>
<text x="100.2" y="45.8" transform="rotate(-90 100.2 45.8)">R9</text>
<text x="102.5" y="46.3" transform="rotate(-90 102.5 46.3)">10k</text>
<text x="135.5" y="45.8" transform="rotate(-90 135.5 45.8)">0R</text>
<text x="137.8" y="46.4" transform="rotate(-90 137.8 46.4)">R17</text>
<text x="172.3" y="46.3" transform="rotate(-90 172.3 46.3)">5k1</text>
<text x="174.6" y="46.4" transform="rotate(-90 174.6 46.4)">R19</text>
<text x="187.2" y="42.8">CE</text>
<text x="195.2" y="43.9" transform="rotate(-90 195.2 43.9)">GND</text>
<text x="203.5" y="42.8">0.1uF</text>
<text x="219.3" y="46.3" transform="rotate(-90 219.3 46.3)">5k1</text>
<text x="221.6" y="46.4" transform="rotate(-90 221.6 46.4)">R28</text>
<text x="227.8" y="42.8">EN</text>
<text x="235.8" y="43.9" transform="rotate(-90 235.8 43.9)">GND</text>
<text x="192.3" y="55.5">GND</text>
<text x="207.5" y="55.5">GND</text>
<text x="232.9" y="55.5">GND</text>
<text x="46.7" y="65.9">RN1A</text>
<text x="62.2" y="65.9">R3</text>
<text x="104.1" y="65.6">Q3</text>
<text x="117.4" y="65.9">R13</text>
<text x="47.5" y="68.2">120</text>
<text x="61.7" y="68.2">5k1</text>
<text x="104.1" y="68.2">BC847</text>
<text x="117.6" y="68.2">5k1</text>
<text x="161.3" y="69.4">BC847</text>
<text x="161.3" y="66.9">Q5</text>
<text x="181.9" y="75.8">PWR_FLAG</text>
<text x="156.7" y="83.4">GND</text>
<text x="192.4" y="83.4">R22</text>
<text x="192.7" y="80.9">0R</text>
<text x="209.3" y="87.7" transform="rotate(-90 209.3 87.7)">3</text>
<text x="175" y="94.8">U2</text>
<text x="208.1" y="92.9" transform="rotate(-90 208.1 92.9)">RN2C</text>
<text x="210.4" y="92.1" transform="rotate(-90 210.4 92.1)">10k</text>
<text x="123.7" y="99.9">GND</text>
<text x="171" y="99.6" transform="rotate(-90 171 99.6)">VDD</text>
<text x="172.4" y="101.2">VOUT</text>
<text x="184.7" y="99.9">GND</text>
<text x="81.8" y="107.5">GND</text>
<text x="99.6" y="106.3">GND</text>
<text x="165.5" y="106.7" transform="rotate(-90 165.5 106.7)">BD5230G-TR</text>
<text x="171" y="104.9" transform="rotate(-90 171 104.9)">GND</text>
<text x="176.1" y="104.9" transform="rotate(-90 176.1 104.9)">CT</text>
<text x="247.7" y="119">Q7</text>
<text x="168.1" y="121.5">GND GND</text>
<text x="173.2" y="121.5">GND</text>
<text x="192.4" y="123">R24</text>
<text x="192.5" y="125.3">5k1</text>
<text x="247.7" y="121.5">BC847</text>
<text x="258.7" y="131.3" transform="rotate(-90 258.7 131.3)">10k</text>
<text x="27" y="137.2" transform="rotate(-90 27 137.2)">D2</text>
<text x="261" y="132.1" transform="rotate(-90 261 132.1)">RN2D</text>
<text x="121.2" y="138">+5V</text>
<text x="15.8" y="149.5">PWR_FLAG</text>
<text x="128.3" y="145.6">PWR_FLAG</text>
<text x="180.2" y="146.5" transform="rotate(-90 180.2 146.5)">R20</text>
<text x="182.5" y="147.2" transform="rotate(-90 182.5 147.2)">100k</text>
<text x="75.8" y="155.8">U1</text>
<text x="94" y="154.5">L1</text>
<text x="75.8" y="158.3">TPS62140</text>
<text x="92.4" y="156.6">2.2uH</text>
<text x="105.3" y="160.7" transform="rotate(-90 105.3 160.7)">R10</text>
<text x="107.5" y="161.2" transform="rotate(-90 107.5 161.2)">560k</text>
<text x="117.5" y="160.9">10uF</text>
<text x="118.8" y="158.9">C3</text>
<text x="150.5" y="157.1">VDD</text>
<text x="179.6" y="159.6">GND</text>
<text x="218.9" y="159.6">GND</text>
<text x="243.1" y="159.6">GND</text>
<text x="255.8" y="159.6">GND</text>
<text x="23.6" y="166.7">C1</text>
<text x="66.3" y="166">EN</text>
<text x="74.5" y="163.5" transform="rotate(-90 74.5 163.5)">VIN</text>
<text x="78.2" y="166">SW</text>
<text x="136.4" y="163.4">PWR_FLAG</text>
<text x="22.5" y="168.8">10uF</text>
<text x="66.3" y="168.5">SS/TR</text>
<text x="66.3" y="171">DEF</text>
<text x="66.3" y="173.6">FSW</text>
<text x="77.2" y="171">VOS</text>
<text x="78.3" y="173.6">PG</text>
<text x="98.9" y="169" transform="rotate(-90 98.9 169)">R8</text>
<text x="101.2" y="170.1" transform="rotate(-90 101.2 170.1)">100k</text>
<text x="130.5" y="172.3">+5V</text>
<text x="41.2" y="176.6">0.1uF</text>
<text x="42.6" y="174.3">C2</text>
<text x="78.5" y="176.1">FB</text>
<text x="144.7" y="175.4">D3</text>
<text x="157.4" y="175.4">D4</text>
<text x="74.5" y="180.1" transform="rotate(-90 74.5 180.1)">GND</text>
<text x="105.3" y="182.3" transform="rotate(-90 105.3 182.3)">R11</text>
<text x="107.5" y="182.8" transform="rotate(-90 107.5 182.8)">100k</text>
<text x="149.9" y="183.5">RN3C</text>
<text x="150.6" y="181.2">10k</text>
<text x="27.2" y="190.1">GND</text>
<text x="46.2" y="190.1">GND</text>
<text x="58.9" y="190.1">GND</text>
<text x="71.6" y="190.1">GND</text>
<text x="104.6" y="190.1">GND</text>
<text x="121.2" y="190.1">GND</text>
<text x="142.7" y="187.6">GND</text>
<text x="156.7" y="187.6">GND</text>
</g>
<g font-size="1.8" fill="#0000c2">
<text x="192.2" y="18.6">The</text>
<text x="194.1" y="20.6">to</text>
<text x="196.6" y="18.6">TP1</text>
<text x="197.1" y="20.6">test</text>
<text x="201.2" y="18.6">can</text>
<text x="201.9" y="20.6">the</text>
<text x="205.8" y="18.6">be</text>
<text x="206" y="20.6">reaction</text>
<text x="209.2" y="18.6">connected</text>
<text x="214.9" y="20.6">to</text>
<text x="218" y="20.6">sudden</text>
<text x="220" y="18.6">to</text>
<text x="223.1" y="18.6">Lab</text>
<text x="225.9" y="20.6">undervoltage</text>
<text x="227.6" y="18.6">power</text>
<text x="234.3" y="18.6">supply</text>
<text x="104.5" y="26.4">Red</text>
<text x="104.5" y="28.5">is</text>
<text x="107.3" y="28.5">ready,</text>
<text x="109.1" y="26.4">LED glows</text>
<text x="114.2" y="28.5">LED bar</text>
<text x="120.2" y="26.4">just</text>
<text x="123.1" y="28.5">indicates</text>
<text x="124.9" y="26.4">when</text>
<text x="130.8" y="26.4">the</text>
<text x="132.8" y="28.5">running</text>
<text x="134.9" y="26.4">servo</text>
<text x="38.5" y="35.8">SWITCH</text>
<text x="104.5" y="30.5">state</text>
<text x="38.2" y="37.9">ON/OFF</text>
<text x="246.4" y="52.2">Isolation</text>
<text x="255.8" y="52.2">from</text>
<text x="261.3" y="52.2">the</text>
<text x="265.5" y="52.2">3V3</text>
<text x="244.6" y="54.3">LDO on</text>
<text x="252.8" y="54.3">the</text>
<text x="257" y="54.3">QT Py</text>
<text x="263.8" y="54.3">RP2040</text>
<text x="33.4" y="75.1">The</text>
<text x="35.8" y="77.1">the</text>
<text x="37.7" y="75.1">RN3C</text>
<text x="40" y="77.1">PCB</text>
<text x="44" y="75.1">simplifies</text>
<text x="44.9" y="77.1">layout</text>
<text x="216.9" y="88.1">VBUS</text>
<text x="226.4" y="88.1">ENABLE</text>
<text x="216.9" y="90.9">&gt;3V5</text>
<text x="216.9" y="94.1">&lt;3V</text>
<text x="226.4" y="90.9">VBUS</text>
<text x="226.4" y="94.1">GND</text>
<text x="131.8" y="106.9">APX803L-40W5-7</text>
<text x="134.9" y="104.9">Replace</text>
<text x="143.6" y="104.9">BD48ExxG</text>
<text x="150.6" y="106.9">or</text>
<text x="153.7" y="106.9">BD5223</text>
<text x="154.2" y="104.9">with</text>
<text x="133.9" y="109">(it</text>
<text x="137.3" y="109">needs</text>
<text x="144" y="109">voltage</text>
<text x="152" y="109">divider)</text>
<text x="264.1" y="130.1">to</text>
<text x="264.3" y="128">Divide</text>
<text x="267.1" y="130.1">avoid</text>
<text x="271.1" y="128">the</text>
<text x="273.3" y="130.1">busting</text>
<text x="275.2" y="128">VBUS</text>
<text x="35.6" y="137.7">right</text>
<text x="39.1" y="135.6">find</text>
<text x="41.5" y="137.7">now</text>
<text x="44.2" y="135.6">better</text>
<text x="46.6" y="137.7">the</text>
<text x="51" y="137.7">forward</text>
<text x="51.2" y="135.6">diode</text>
<text x="57.8" y="135.6">with</text>
<text x="59.5" y="137.7">R</text>
<text x="61.7" y="133.6">TODO</text>
<text x="62.3" y="137.7">=</text>
<text x="63.1" y="135.6">less</text>
<text x="65.3" y="137.7">500</text>
<text x="68.4" y="135.6">reverse</text>
<text x="70.4" y="137.7">Ohm,</text>
<text x="76.7" y="137.7">reverse</text>
<text x="76.7" y="135.6">current</text>
<text x="85" y="135.6">leakage,</text>
<text x="85" y="137.7">R</text>
<text x="87.8" y="137.7">=</text>
<text x="90.8" y="137.7">70kOhm</text>
<text x="268" y="132.1">the</text>
<text x="272.1" y="132.1">MCU</text>
<text x="136.6" y="191.6">3</text>
<text x="139" y="191.6">out</text>
<text x="143.2" y="191.6">of</text>
<text x="146.3" y="191.6">4</text>
<text x="148.6" y="191.6">resistors</text>
<text x="158" y="191.6">are</text>
<text x="162.2" y="191.6">used</text>
<text x="138.4" y="193.7">therefore</text>
<text x="148.1" y="193.7">one</text>
<text x="152.7" y="193.7">is</text>
<text x="155.5" y="193.7">grounded</text>
</g>
<g font-size="1.8" fill="#848400">
<text x="20.9" y="28.8">VBATT</text>
<text x="142.4" y="39">RUNNIG</text>
<text x="150.7" y="39">(RED)</text>
<text x="18.8" y="46.6">ON/OFF</text>
<text x="31.4" y="68.2">POWER SW</text>
<text x="269.4" y="80.9">VBUS</text>
<text x="269.4" y="101.2">ENABLE</text>
</g>
<g font-size="1.8" fill="#a1a1a1">
<text x="69.7" y="45.8" transform="rotate(-90 69.7 45.8)">R5</text>
<text x="72" y="46.3" transform="rotate(-90 72 46.3)">10k</text>
<text x="126.6" y="45.8" transform="rotate(-90 126.6 45.8)">0R</text>
<text x="128.9" y="46.4" transform="rotate(-90 128.9 46.4)">R15</text>
<text x="61.7" y="52.9">5k1</text>
<text x="62.2" y="50.6">R2</text>
<text x="117.4" y="57">R12</text>
<text x="117.6" y="59.3">5k1</text>
<text x="78.5" y="64.2" transform="rotate(-90 78.5 64.2)">1</text>
<text x="134.4" y="64.2" transform="rotate(-90 134.4 64.2)">1</text>
<text x="71.7" y="67.1">2</text>
<text x="78.5" y="71.8" transform="rotate(-90 78.5 71.8)">3</text>
<text x="81.3" y="69.4">BC337</text>
<text x="81.3" y="66.9">Q2</text>
<text x="127.6" y="67.1">2</text>
<text x="134.4" y="71.8" transform="rotate(-90 134.4 71.8)">3</text>
<text x="137.2" y="69.4">BC337</text>
<text x="137.2" y="66.9">Q4</text>
<text x="117.4" y="74.8">R14</text>
<text x="117.6" y="77.1">5k1</text>
<text x="149.2" y="74.8">R18</text>
<text x="149.8" y="77.1">0R</text>
<text x="62.2" y="83.7">R4</text>
<text x="91.4" y="83.7">R7</text>
<text x="62.3" y="86">5k</text>
<text x="91.4" y="86">0R</text>
<text x="187.6" y="89" transform="rotate(-90 187.6 89)">0R</text>
<text x="190.1" y="89.6" transform="rotate(-90 190.1 89.6)">R21</text>
<text x="124.3" y="91.9" transform="rotate(-90 124.3 91.9)">R16</text>
<text x="126.6" y="91.5" transform="rotate(-90 126.6 91.5)">0R</text>
<text x="82.4" y="98.9" transform="rotate(-90 82.4 98.9)">R6</text>
<text x="84.7" y="99.1" transform="rotate(-90 84.7 99.1)">0R</text>
<text x="176.7" y="110.1">0.33uF</text>
<text x="178.5" y="108.1">C4</text>
<text x="202.8" y="113.1" transform="rotate(-90 202.8 113.1)">0R</text>
<text x="205.1" y="113.7" transform="rotate(-90 205.1 113.7)">R26</text>
<text x="210.4" y="113.1" transform="rotate(-90 210.4 113.1)">0R</text>
<text x="212.7" y="113.7" transform="rotate(-90 212.7 113.7)">R27</text>
<text x="192.4" y="115.4">R23</text>
<text x="192.5" y="117.7">5k1</text>
<text x="202.5" y="124.2">2</text>
<text x="209.3" y="121.4" transform="rotate(-90 209.3 121.4)">1</text>
<text x="212.1" y="124.1">Q6</text>
<text x="209.3" y="129" transform="rotate(-90 209.3 129)">3</text>
<text x="212.1" y="126.6">BC337</text>
<text x="192.4" y="137">R25</text>
<text x="231.7" y="137">R30</text>
<text x="193.1" y="139.3">5k</text>
<text x="232.3" y="139.3">0R</text>
<text x="221.8" y="151.1" transform="rotate(-90 221.8 151.1)">5k</text>
<text x="224.4" y="151.8" transform="rotate(-90 224.4 151.8)">R29</text>
</g>
<text font-size="1.8" x="165.1" y="171.1">VBUS</text>
</svg>
